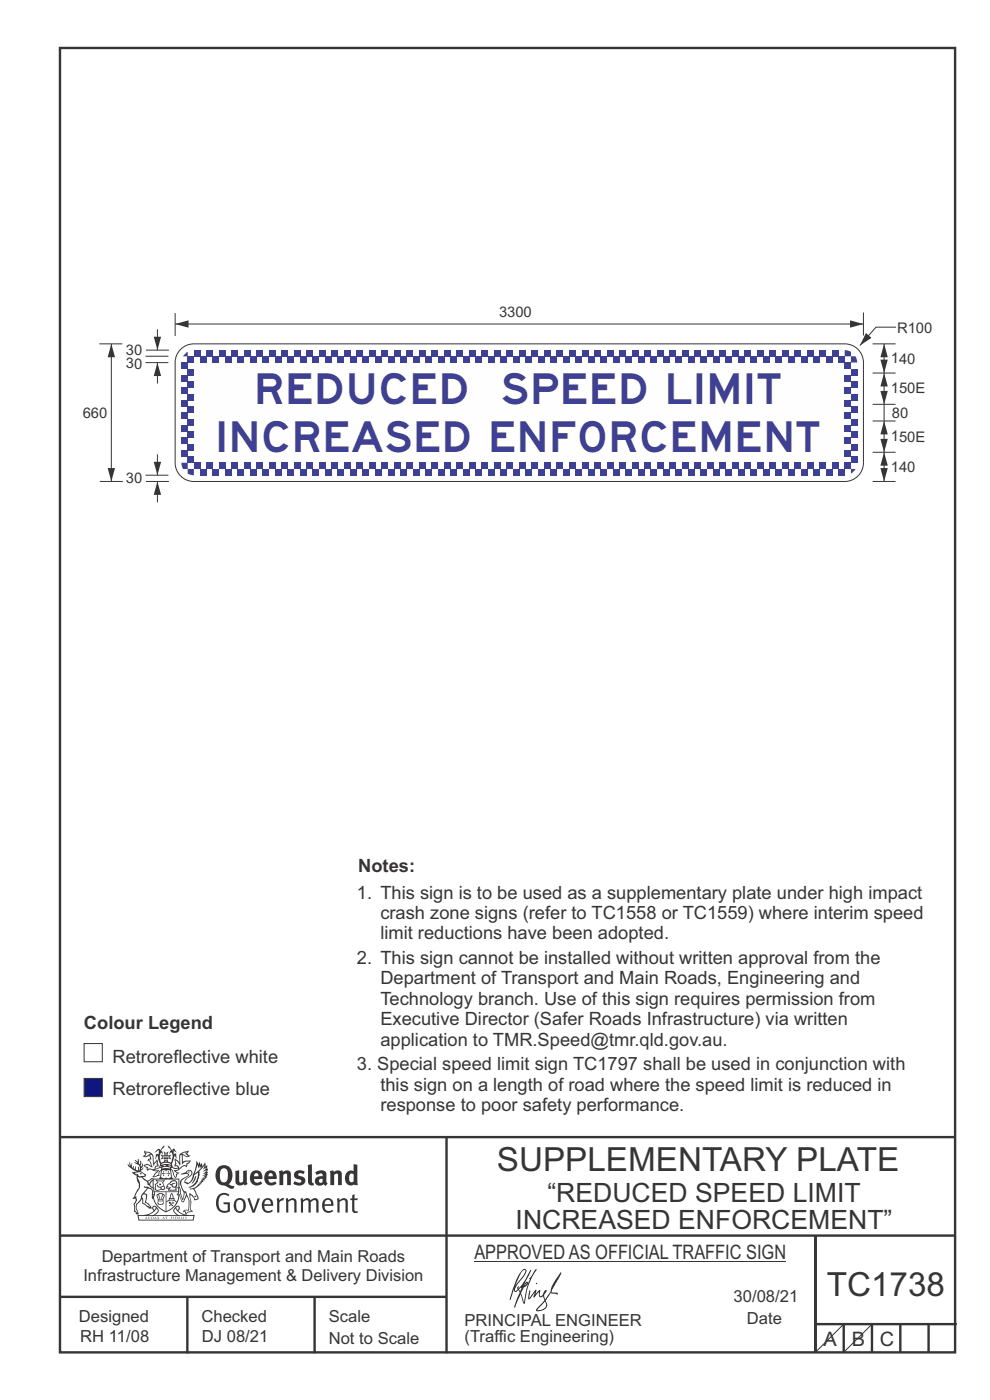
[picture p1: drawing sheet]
<svg xmlns="http://www.w3.org/2000/svg" width="210mm" height="297mm" viewBox="0 0 210 297" stroke-linecap="round" stroke-linejoin="round" font-family="sans-serif">
<g fill="none" stroke="#373435" stroke-width=".51">
<path d="M12.7 10.2h190v276.9h-190zM12.8 241.4h189.9M94.7 241.5v45.8M12.8 275.3h81.9M12.8 262.3h190M39.8 275.3v12M66.8 275.3v12M173 262.2v24.8M173 281.1h30M179 281.1v6M185 281.1v6M191 281.1v6"/>
<path d="M197 281.1v6"/>
</g>
<path d="M179 281.1l-6 5.9" fill="none" stroke="#373435" stroke-width=".21"/>
<path d="M17.8 221.5h3.9v3.9h-3.9z" fill-rule="evenodd" fill="#fefefe" stroke="#373435" stroke-width=".21"/>
<path d="M17.8 228.9h3.9v3.9h-3.9z" fill-rule="evenodd" fill="#060f98" stroke="#373435" stroke-width=".21"/>
<path d="M100.6 267.8h66.2" fill="none" stroke="#373435" stroke-width=".21"/>
<g fill="#373435">
<path d="M47 248.2a2.55 2.55 0 0 0 0 2.6l.3 .2a.81 .81 0 0 0 1-1l.1-.5a1.04 1.04 0 0 0-1.2-1.5zM46.3 247.8a1.82 1.82 0 0 1 2.1-.2 1.82 1.82 0 0 1 .9 1.9 2.29 2.29 0 0 1-.8 1.9l.7 .3h.6l-.3 .6a2.87 2.87 0 0 1-1.9-.7 2.12 2.12 0 0 1-1.7-3.1z" fill-rule="evenodd"/>
<path d="M50 248.6l.7-.2v2a.46 .46 0 0 0 .3 .6 .46 .46 0 0 0 .6-.3v-2.1l.8-.2v2.4l.2 .5-.6 .4-.3-.3a1.02 1.02 0 0 1-1.2 .2 1.02 1.02 0 0 1-.5-1.1z" fill-rule="evenodd"/>
<path d="M54 249.2l-.1 .5h.9a.49 .49 0 0 0-.2-.6 .49 .49 0 0 0-.6 .1zM53.4 248.8a1.34 1.34 0 0 1 1.6-.2 1.34 1.34 0 0 1 .7 1.5v.2h-1.8a.77 .77 0 0 0 .5 .8 .77 .77 0 0 0 .9-.4l.3 .5a1.59 1.59 0 0 1-2 .2 1.59 1.59 0 0 1-.5-2z" fill-rule="evenodd"/>
<path d="M57.1 249.2l-.1 .5h.9a.49 .49 0 0 0-.2-.6 .49 .49 0 0 0-.6 .1zM56.5 248.8a1.34 1.34 0 0 1 1.6-.2 1.34 1.34 0 0 1 .6 1.5v.2h-1.8a.77 .77 0 0 0 .6 .8 .77 .77 0 0 0 .9-.4l.3 .5a1.59 1.59 0 0 1-2.1 .2 1.59 1.59 0 0 1-.4-2z" fill-rule="evenodd"/>
<path d="M59.2 248.6l.7-.2 .1 .4a.95 .95 0 0 1 1-.3 .95 .95 0 0 1 .7 .8v2.3h-.8v-2.3a.46 .46 0 0 0-.8 .1v2.2h-.8z" fill-rule="evenodd"/>
<path d="M62.6 248.8a1.75 1.75 0 0 1 2.1-.1l-.3 .5-.5-.2a.43 .43 0 0 0-.7 .3l.4 .3a1.04 1.04 0 0 1 1.2 1.1 1.04 1.04 0 0 1-1.3 1l-1.3-.4 .3-.6 1 .4 .4-.4a.88 .88 0 0 0-1-.5l-.4-.2-.1-.4z" fill-rule="evenodd"/>
<path d="M65.3 247.3l.8-.2 .1 3.8 .3 .2 .1 .5a.88 .88 0 0 1-1-.1 .88 .88 0 0 1-.2-1z" fill-rule="evenodd"/>
<path d="M67.8 250.3a.43 .43 0 0 0 0 .7 .43 .43 0 0 0 .6-.1l.1-.7zM66.9 248.9a1.7 1.7 0 0 1 2.3 .1l.1 1.8 .2 .4-.4 .5-.4-.3a1.03 1.03 0 0 1-1.7-.2 1.03 1.03 0 0 1 .8-1.5h.7l-.1-.4a.8 .8 0 0 0-1.2 .1z" fill-rule="evenodd"/>
<path d="M70 248.6l.7-.2 .1 .4a.95 .95 0 0 1 1.1-.3 .95 .95 0 0 1 .6 .8v2.3h-.8v-2.3a.46 .46 0 0 0-.8 .1v2.2h-.8z" fill-rule="evenodd"/>
<path d="M74.4 249.2a1.48 1.48 0 0 0 0 1.7h.4l.2-.1v-1.5l-.3-.2zM75 247.1l.8 .1 .1 4.4h-.7v-.2a1.26 1.26 0 0 1-1.5 0 1.26 1.26 0 0 1-.5-1.3 1.29 1.29 0 0 1 .4-1.3 1.29 1.29 0 0 1 1.4-.2z" fill-rule="evenodd"/>
<path d="M46.5 253.6a1.72 1.72 0 0 1 2.2 0l-.2 .3a1.24 1.24 0 0 0-1.5-.2 1.24 1.24 0 0 0-.6 1.4 1.49 1.49 0 0 0 1.3 1.9l.6-.1v-1.3h-.8l-.1-.4h1.4v1.9a1.93 1.93 0 0 1-2.3 0 1.93 1.93 0 0 1-.6-2.2l.2-.7z" fill-rule="evenodd"/>
<path d="M50.4 254.8a1.65 1.65 0 0 0 .2 2.2 .99 .99 0 0 0 1-1.4 .78 .78 0 0 0-.3-.8 .78 .78 0 0 0-.9 0zM50.1 254.6a1.33 1.33 0 0 1 1.5-.1 1.33 1.33 0 0 1 .6 1.4 1.31 1.31 0 0 1-1.4 1.6 1.31 1.31 0 0 1-1.2-1.6v-.6z" fill-rule="evenodd"/>
<path d="M52.5 254.4l.5-.1 .8 2.6 .9-2.5h.5l-1.2 3h-.4z" fill-rule="evenodd"/>
<path d="M56.3 254.9l-.2 .7h1.4a.7 .7 0 0 0-.3-.8 .7 .7 0 0 0-.9 .1zM55.9 254.7a1.22 1.22 0 0 1 1.6-.2 1.22 1.22 0 0 1 .5 1.5h-1.9a.93 .93 0 0 0 .5 1 .93 .93 0 0 0 1.1-.2l.2 .3a1.43 1.43 0 0 1-1.8 .1 1.43 1.43 0 0 1-.5-1.7z" fill-rule="evenodd"/>
<path d="M58.7 254.4l.5-.1 .1 .5 .4-.4 .6-.1-.2 .5a.66 .66 0 0 0-.8 .7v1.9h-.5z" fill-rule="evenodd"/>
<path d="M60.6 254.5l.5-.2 .1 .5a.94 .94 0 0 1 1-.5 .94 .94 0 0 1 .7 .8v2.3h-.5l-.1-2.5a.81 .81 0 0 0-1.1 .3v2.2h-.5z" fill-rule="evenodd"/>
<path d="M63.7 254.4l.5-.1 .1 .5 .4-.3a.78 .78 0 0 1 1.2 .3 .9 .9 0 0 1 1-.5 .9 .9 0 0 1 .7 .8v2.3h-.5v-2.5a.67 .67 0 0 0-1.2 .3v2.2h-.4l-.1-2.4-.3-.2-.8 .4v2.2h-.5z" fill-rule="evenodd"/>
<path d="M69.1 254.9l-.2 .7h1.4a.7 .7 0 0 0-.4-.8 .7 .7 0 0 0-.8 .1zM68.7 254.7a1.22 1.22 0 0 1 1.5-.2 1.22 1.22 0 0 1 .6 1.5h-1.9a.93 .93 0 0 0 .5 1 .93 .93 0 0 0 1.1-.2l.2 .3a1.44 1.44 0 0 1-1.8 .1 1.44 1.44 0 0 1-.5-1.7z" fill-rule="evenodd"/>
<path d="M71.5 254.5l.4-.2 .1 .5a.94 .94 0 0 1 1-.5 .94 .94 0 0 1 .8 .8v2.3h-.5l-.1-2.5a.81 .81 0 0 0-1.2 .3v2.2h-.4z" fill-rule="evenodd"/>
<path d="M74.8 253.6l.5-.1-.1 .9h.8l-.2 .4h-.6v2.1l.1 .2h.6v.3a.75 .75 0 0 1-1.2-.6v-2h-.4v-.4h.4z" fill-rule="evenodd"/>
<path d="M30.8 244.6l1.1 .3-.9 .5h-.3l.5-.5zM31.8 245.2l.3-.1a2.44 2.44 0 0 1 .4 1.9l.1 .5 .7-1-.1 .6 .2 .3a.57 .57 0 0 0-.6 .8l-1-.2-.4 .2 .1-.5-.8-.3 .7-.1 .9 .5 .1-.1-.6-1.3-.2-.1 .5-.1zM30.8 244.1l-.2 .5 .2 .4-.6 .4a1.04 1.04 0 0 0 1.5-.1l.1 .6-.3 .1-.2 .4a.94 .94 0 0 1 .8 1.1l-.2-.1a1.16 1.16 0 0 0-1.5-.1l.3 .4 .5 .2v.5l.2 .1 .1-.2a.94 .94 0 0 1 1.1 .2l.8 .1-1.1 1.2a1.13 1.13 0 0 0 1.1-.2l.5-.1-.1-.4 .4-.7a.83 .83 0 0 0-.6 1l-.2-.1-.7 .4 1.1-1.4-.5 .1h-.6l1.3-.5-.1-.2-.9 .4v-.3l.2-.2 .3 .1 .1-.3-.2-.4 .1-.6-.2-.4-.7 1v-.7a1.42 1.42 0 0 0-1.6-1.8z" fill-rule="evenodd"/>
<path d="M38.6 245l.4-.3 .7-.1-.5 .3 .8 .5h-.4zM38.3 245.2l.3-.1v2.1a1.69 1.69 0 0 1 1.6-.7l-.8 .5 .1 .5a1.1 1.1 0 0 0-1.5 .6l-.1-.5-.2-.2h-.4l.2-.4-.3-.7a1.42 1.42 0 0 1 .9 1.1l.2-.1zM37.1 245.9l.1 1-.1 .3v.4h.5l.2 .2a.96 .96 0 0 1-1.2-.1l-.1 .1a1.06 1.06 0 0 0 1.3 .2v.1a.72 .72 0 0 1-.9 .2l.3 .5 .5 .2-.4 .2v.7l-.3-.4-.4-1.1-.4-.4 .4 .9a1.54 1.54 0 0 0 .7 1.2l.2-.3a.58 .58 0 0 1 .5-.8l.1-.1h-.3l-.5-.3 1-.5a.93 .93 0 0 1 1.1-.5v.2l.3-.2v-.5a.99 .99 0 0 0 .8-.8l-1.4 .1-.3 .2v-1.4l.8 .4 .9-.3h-.3l-.5-.4 .4-.7-.7 .2a1.46 1.46 0 0 0-1.3 2.1v.4l-.2-.4z" fill-rule="evenodd"/>
<path d="M35.6 248.6l.2 .1v.3l.3 .1h-.3l-.1 .6v-.6h-.4l.4-.1z" fill-rule="evenodd"/>
<path d="M34.7 248.6l.1 .1v.3l.3 .1h-.3l-.1 .6v-.6h-.3l.3-.1z" fill-rule="evenodd"/>
<path d="M34.3 248.5a.57 .57 0 0 1 .9 .2 .57 .57 0 0 1 .9-.2l.2 1.4h-.2a.57 .57 0 0 1-.9 0 .69 .69 0 0 1-1 0zM34.2 247.8l-.2 2.1-.2 .4h2.9l-.2-.4-.3-2.1h-.1v.3l-.9-.2-.8 .2v-.3z" fill-rule="evenodd"/>
<path d="M34.3 252.1a.29 .29 0 0 0 .5 0 .29 .29 0 0 0-.5 0zM33.3 250.7l.3 .2-.3 .4a.79 .79 0 0 0 .1 1.3l.7-.2-.1-.3a.55 .55 0 0 1-.7-.6h.1l.2 .3 .4 .1 .7-.2-.3-.7 .4-.3-.8 .1zM33 250.4l1.2 .2 .8-.2-.4 .7 .5 1.1a.56 .56 0 0 1-.9 .3l-.1 .1a.73 .73 0 0 1-1 .1 .73 .73 0 0 1-.2-.9v-.4l.5-.4z" fill-rule="evenodd"/>
<path d="M35.6 251.6l.7-.5a.58 .58 0 0 1 1-.1 .58 .58 0 0 1-.4 .9l-.3-.3a.43 .43 0 0 1 .6-.3v-.1a.57 .57 0 0 0-.8 .2l-.2-.1-.2 .1 .4 .2a.55 .55 0 0 0 .8 .4v.5h-1.3l.4-.4-.1-.1-.7 .1 .3-.2-.3-.1zM35.5 251.5l-.2 .2a.39 .39 0 0 0 .2 .6h.3l-.2 .4h1.9v-.7a.86 .86 0 0 0-.2-1.4 .86 .86 0 0 0-1.2 .4z" fill-rule="evenodd"/>
<path d="M36 254.5h.9v.2h-.9zM36.4 253.5l.3 .8h-.5zM36.4 253.2l-.3 .5-.1 .6h-.2v.4l-.6 .4 .1 .2a1.48 1.48 0 0 1 2.1 .1l.2-.1-.6-.5v-.5h-.2l-.1-.6z" fill-rule="evenodd"/>
<path d="M35.9 255.1l.3 .1 .1 .3 .3-.2-.1-.2a.38 .38 0 0 1 .4 .5l-.2-.2-.3 .2 .4 .3-.3 .2-.2-.4-.3 .4-.2-.2 .4-.3-.1-.1-.1 .1z" fill-rule="evenodd"/>
<path d="M34.5 253.7h.3v.2l-.3 .6h-.2zM33.7 255h.8l.1 .2a.55 .55 0 0 1-.9 .4v-.2l-.2-.1zM33.4 253.7h.2l.3 .8h-.2zM33.6 254.7h.8l.1 .1h-.8zM33.8 253.4h.5l-.1 1.1h-.2zM33.3 253.5l-.1 .3 .3 1.1a.48 .48 0 0 0-.1 .6 .48 .48 0 0 0 .5 .2h.6a.49 .49 0 0 0 .1-.8l.4-1.1-.2-.3a1.42 1.42 0 0 0-1.5 0z" fill-rule="evenodd"/>
<path d="M33.7 251.2l.4 .1 .1 .3h-.3z" fill-rule="evenodd"/>
<path d="M41.4 249.8l.2-.2-.2 .8-.5 .8h-.3l.5-.7z" fill-rule="evenodd"/>
<path d="M39.7 248.7l.3-.2 .6 .2a.88 .88 0 0 1-.6 1.1 1.22 1.22 0 0 0-.8 1.3l.4 .2a.72 .72 0 0 0 .9-.4l.6-.8 .1-.6 .8-.6v.2a2.85 2.85 0 0 1-2 2.9l.1 .1a2.13 2.13 0 0 0 1.9-1.5v-.3a2.01 2.01 0 0 0 .3-1.7l1.1-1.3-.4 1 .7-.5-.7 1 .8-.4-.8 .8 .8-.1-1 .5 .9-.1-.9 .4h.8l-.9 .3 .3 .2h-.4l.2 .3h-.3l.1 .3h-.3l.1 .3h-.2a2.16 2.16 0 0 1-1.9 1v.2l.5-.1a.76 .76 0 0 1 .6 .8l.5 1.2-.5 .2a1.45 1.45 0 0 0-1.2-1.3l.2 1.8-.1 1.8 .4 .3a1.07 1.07 0 0 0-1.2 .4v-.3l-.5-.2a.87 .87 0 0 1 1.1-.1l.1-.7a4.4 4.4 0 0 0-.6-3.1l-.1-.3h-.2a2.16 2.16 0 0 1-.8-2.2l.3-.3 1.2-.8a.55 .55 0 0 0-.4-.8zM37.8 252.1a.76 .76 0 0 1 .3 1.1l.7 1.6 .4-1.7 .1 .1a.61 .61 0 0 1 0 .9l-.4 .8-.2 .1-.6-1.6-.4 .1a1.18 1.18 0 0 0 .1-1.4zM41.8 247.2l.2 .8 .3-.6v.6l.4-.5a1.9 1.9 0 0 1-1.1 1.4l-.4 .3zM38.3 249.3l1.4-.1 .1 .1v.3l-.5 .3a1.26 1.26 0 0 0-.9 1.9l.2 .6a1.84 1.84 0 0 1 .2 2.1l-.5-1.3a.96 .96 0 0 0-.4-1.3l-.4 .3a.78 .78 0 0 1 0 1.2l.1 .3h.4l.4 1.1a.38 .38 0 0 0 .2 .4 .38 .38 0 0 0 .4-.1l.6-1.2a2.94 2.94 0 0 1 .4 2.5l-.1 .4h-.8l-.2 .4v.2l.4-.1 .1 .4 .2 .1a1.02 1.02 0 0 1 1.2-.5v-.4l-.3-.1 .1-1.8-.3-1.3 .2 .1a1.14 1.14 0 0 1 .7 .9 .63 .63 0 0 0 .9-.2 .63 .63 0 0 0-.2-.9l-.7-1.2 1-.6 .2-.4h.2v-.2h.3l-.1-.3h.4l-.2-.3 .5-.1-.2-.2 .6-.4 .1-.2h-.3l.4-.5-.3 .1 .3-.6-.3 .1 .3-.5v-.3l-.3 .2 .2-.7-.1-.2-.3 .3-.1-.8-.6 .8-.2-.7-.1 .4-.4-.7-.1 .6-.4-.8-.2 1.4-.6 1.9a1.81 1.81 0 0 1-1 1.4l-.6-.2a1.75 1.75 0 0 1 1.2-1.2 .75 .75 0 0 0 0-1.3 .75 .75 0 0 0-1.1 .5z" fill-rule="evenodd"/>
<path d="M41.2 253.8h.3l.2 .3h-.4z" fill-rule="evenodd"/>
<path d="M29.4 258.1h11.7l-.2 .8h-11.3zM31.4 257.9l.4-.1a2.48 2.48 0 0 0 1.4-1.3l.3 .5-.5 .6-.5 .3zM32.5 256.3l.3-.2 .2 .2-.2 .6zM37.2 256.5a2.65 2.65 0 0 0 1.9 1.4h-1.2l-.4-.3-.5-.6zM37.4 256.3l.2-.2 .3 .2-.2 .6zM29.2 257.9l.2 1.2h11.7l.2-1.1-.2-.1a4.1 4.1 0 0 1-3.3-.9l.3-.4-.1-.5a1.06 1.06 0 0 0-1.3 .9l.3 .4 .6 .5h-4.7l.2-.1a.84 .84 0 0 0 .6-.8 .84 .84 0 0 0-.4-.8l-.3-.2-.6 .1-.1 .5 .3 .4a4.2 4.2 0 0 1-3.4 .9z" fill-rule="evenodd"/>
<path d="M31 258.4l.1 .2h-.2zM31 258.3l-.2 .5 .3-.2 .2 .2z" fill-rule="evenodd"/>
<path d="M31.4 258.3h.2v.4a.25 .25 0 0 0 .2-.1 .25 .25 0 0 0 0-.3h.1a.29 .29 0 0 1 0 .4 .29 .29 0 0 1-.5 0 .29 .29 0 0 1 0-.4z" fill-rule="evenodd"/>
<path d="M32.2 258.3a.22 .22 0 0 1 .3 .2 .22 .22 0 0 1-.3 .2zM32.1 258.3v.5a.33 .33 0 0 0 .4-.1 .33 .33 0 0 0 0-.4 .33 .33 0 0 0-.4 0z" fill-rule="evenodd"/>
<path d="M33 258.4v.2h-.1zM33 258.3l-.3 .5 .4-.2 .2 .2z" fill-rule="evenodd"/>
<path d="M33.3 258.3h.2l.1 .2 .2-.2-.2 .2 .2 .3-.2-.2-.1 .2h-.2l.2-.3z" fill-rule="evenodd"/>
<path d="M34.7 258.4l.1 .2h-.2zM34.7 258.3l-.2 .5 .3-.2 .2 .2z" fill-rule="evenodd"/>
<path d="M35 258.3h.5h-.2l.1 .5h-.2v-.5z" fill-rule="evenodd"/>
<path d="M36.2 258.3h.4h-.2v.2h.1h-.1l.1 .3h-.3z" fill-rule="evenodd"/>
<path d="M36.8 258.3h.2v.5h-.2z" fill-rule="evenodd"/>
<path d="M37.3 258.3a.22 .22 0 0 1 .3 .2 .22 .22 0 0 1-.3 .2zM37.2 258.3v.5a.33 .33 0 0 0 .4-.1 .33 .33 0 0 0 0-.4 .33 .33 0 0 0-.4 0z" fill-rule="evenodd"/>
<path d="M37.9 258.3h.3h-.2v.2h.2h-.2v.2l.2 .1h-.3z" fill-rule="evenodd"/>
<path d="M38.4 258.3h.2l-.1 .4 .2 .1h-.3z" fill-rule="evenodd"/>
<path d="M38.9 258.3h.2v.5h-.2z" fill-rule="evenodd"/>
<path d="M39.4 258.3h.2h-.2l.2 .3-.1 .2h-.2v-.2l.2 .1z" fill-rule="evenodd"/>
<path d="M34.3 247.1a1.51 1.51 0 0 1 2 .2 2.67 2.67 0 0 0-2.1 0zM35.7 247.3l.5 .2v.2l-.4-.1zM34.6 247.3h.5l.1 .2h-.4zM34.1 247.6l.2 .1-.3 .1zM35 246.6l.2-.2 .3 .2zM34.9 245.3l.2 .1 .1 .3h-.3zM35 244.8l.2 .2 .3-.2-.1 .3h-.3zM35.1 246h.2l.2 .4-.3-.2-.2 .2zM35.3 245.4l.2-.1v.4h-.2zM34.5 245.4l.2 .1 .1 .2-.3 .1 .1-.2zM35.7 245.5l.3-.1-.2 .2 .2 .2-.3-.1zM32.7 244.6l1-.5-.1 1-.1-.2-.4 .2-.2 1.1 .4-1 .3 .9a1.84 1.84 0 0 1 .2 1.7l.4 .1a2.48 2.48 0 0 1 2.2 .1l.3-.3-.2-.7 .6-1.7 .4 .6-.2-1-.1-.1-.3 .3v-.9l.6 .4-.5-.8-.3 .1-.1 .4-.6-.8-.5-.4 .2 .5 .6 .6-.4 .7 .4-.3a2.06 2.06 0 0 1-.1 2.2l-.5-.2-.2-.6 .2-.1 .7 .2-.4-.5 .4-.5-.7 .2-.2-.2 .2-.7-.5 .4-.5-.4 .2 .7-.2 .2-.6-.2 .3 .5-.3 .5 .7-.2 .2 .1-.2 .6-.6 .2a2.02 2.02 0 0 1 .1-2.2l.2 .5-.1-.7h-.3l.9-1.3-.5 .4-.5 .7-.1-.3a.8 .8 0 0 0-.9 .5z" fill-rule="evenodd"/>
<path d="M29.2 249.8l.3 .2a.61 .61 0 0 1 .9 .3l.2 .2a.8 .8 0 0 1 .7 1l.3 .1 .6 .5a1 1 0 0 1 .5 1.1l-.1 .7v-.5h-.2a.96 .96 0 0 0-.7-1.3l-.3-.2h-.6l-.2-.1-.1 .1 .2 .3h.5l-1.1 1.4-.3 .9-.4 .6a1.33 1.33 0 0 0-.5 1.8l.2 .5a1.26 1.26 0 0 1-.4-1.4l-.1-.4a1.56 1.56 0 0 0 .3-1.7l-.2 .2 .1-.5a3.2 3.2 0 0 0 .7-3zM30.4 253.6h.4a2.06 2.06 0 0 1-.1 1.6l.8 .5 .3 .4-.6-.1-.8-.6v-.9a.51 .51 0 0 1 0-.9zM28.6 249a1.52 1.52 0 0 1 2.1 .6l-1 .1-.3-.1-.1-.4-.5 .1zM27.5 246.7l.1 .8-.4-.4-.1 .1a3.1 3.1 0 0 0 2 1.5l-1.1 .1 .6 .6 .4 .1 .1 1.1a1.84 1.84 0 0 1-.3 2.5l-.3 .9-.4 .4 .2 .1 .4-.1 .1 .4-.2 .5-.2 .2v1.8l.2-.1 .3 .6h.2l.4-.1-.2-.5a1.3 1.3 0 0 1-.1-1.7l.9-1 .2 1.1 .5 .2 .5 .5 .1-.1 .3 .4 .4-.1a1.85 1.85 0 0 0-1.2-1.4l.1-.3a1.39 1.39 0 0 0 0-1.4l-.4-.1 .4-.5a.66 .66 0 0 1 .9-.4 .66 .66 0 0 1 .4 .9l-.1 .4 .1-.1v.2l-.1 .3 .2 .5 .1-.3a2.24 2.24 0 0 0 .1-2.2 .73 .73 0 0 1-.7-.7 .73 .73 0 0 1 .6-.7v-.2a.94 .94 0 0 0-.8 .8 .48 .48 0 0 1-.1-.5 .48 .48 0 0 1 .4-.3l.5-.3a.51 .51 0 0 0-.7 .2l-.5 .3-1.1-.8 .6-.1 .2-.5-1.2-.7 .5-.5 .1-.3-.5 .4v-.2a.69 .69 0 0 0 .3-1l-.1 .5-.2 .2v-1.1l-.2-.2 .1 .6-.2 .2-.3-1.2-.1 .6-.6-.3 .5 .6-.6-.2 .3 .3a1 1 0 0 1 .8 1.5l-.3-.8v.8l-.5-.2v-.7l-.2 .6-.2-.1-.1-.6-.2 .4-.1-.2v-.7l-.2 .5z" fill-rule="evenodd"/>
<path d="M29.6 249.2l.2-.2 .3 .3z" fill-rule="evenodd"/>
<path d="M32.4 250.2h5.7v2l-.2-.1v-1.7h-5.3v2.5h5.3v-.8l.1 .2-.1 1.1v-.3h-2.6v4a4.1 4.1 0 0 0 2.7-3.6l.1-.1a4 4 0 0 1-2.9 3.9 4.2 4.2 0 0 1-2.8-4.7l.1 1.3 .1-.2a3.8 3.8 0 0 0 2.5 3.4v-4h-2.5l-.2-.9z" fill-rule="evenodd"/>
<circle cx="40.1" cy="248.8" r=".17"/>
</g>
<g fill="#252726">
<path d="M111.6 272.5l.2-.2-.5 .7zM110.5 273.3l.2 .1-.3 .7-.3-.4zM110.9 269.7l.6-.1a9.3 9.3 0 0 1-2.1 3.2l-.1 .2 1.1-2.5zM110.6 269.8a14.7 14.7 0 0 0-2.1 4.9l-.4 1.2 .2 .1 .8-2.4a.42 .42 0 0 0 .2 .7 .42 .42 0 0 0 .5-.3l.2-.2 .3 .6-1.2 3.1h.2l1.2-2.8 .5 1.9 .3 .2 .1-.5a13.5 13.5 0 0 1 2.1-6.2l.4-.5-.2-.2-1.5 2.1 .3-.1a14.9 14.9 0 0 0-1.3 5.1l-.4-1.2a1.39 1.39 0 0 1 .2-1.8l.1-.2a.92 .92 0 0 0 .8-1.2 .75 .75 0 0 0-.7 .7l-.1 .2 1.6-3.4h-.2l-.3 .7a10.5 10.5 0 0 1-2.2 3.2l.2-.4a.32 .32 0 0 0-.4 .2 .32 .32 0 0 0 .1 .4l-.6 .4a3.2 3.2 0 0 1 1.2-2.3l.4-.6a2.49 2.49 0 0 0 .7-1.6l-.3-.2z" fill-rule="evenodd"/>
<path d="M115.6 276.3a1.15 1.15 0 0 1 .1 1.3 1.15 1.15 0 0 1-1.2 .5h-.5zM112.3 273.9l-.2 1.7 .2 .2 1.2-1.5-.3 1.1 1.2-1.2a.94 .94 0 0 0 .3 1.2l.5-.3 .3 .9-1.2 1.3a.98 .98 0 0 0-.5 1 1.9 1.9 0 0 0 2.3-1.3v-.3a1.02 1.02 0 0 1 .2-1.4l.5-.9 1.6 .3-.3-.5v.3l-1-.2v-.2l1.9-3.6 .1-.3-.1-.1-1.8 2.7a6.6 6.6 0 0 1-1.5 3l-.1-.2a1.01 1.01 0 0 1 .3-1.4l.1-.2-.2-.2-.4 .5-.2 .5-.5 .4-.2-.4 .1-.9-.2-.1-.8 .9 .2-.9h-.1l-1.4 1.7 .2-1.4v-.1z" fill-rule="evenodd"/>
<path d="M113.7 272.3l.3 .3h-.2z" fill-rule="evenodd"/>
</g>
<path d="M37.2 68.8h146M185 281.1l-6 5.9" fill="none" stroke="#373435" stroke-width=".21"/>
<g fill="#373435">
<path d="M180.4 68l2.8 .8-2.8 .8z"/>
<path d="M37.2 68.8l2.8-.8v1.6z"/>
</g>
<path d="M37.2 66.5v4.8" fill="none" stroke="#373435" stroke-width=".21"/>
<path d="M38.3 74.2a3.9 3.9 0 0 1 2.8-1.2h138.1a4 4 0 0 1 4 3.9v21.3a4 4 0 0 1-4 4h-138.1a4 4 0 0 1-3.9-4v-21.3a3.9 3.9 0 0 1 1.1-2.7z" fill-rule="evenodd" fill="#fefefe" stroke="#373435" stroke-width=".21"/>
<g fill="#3e4095">
<path d="M38.5 98.2h1.3v1.3h-1z" fill-rule="evenodd"/>
<path d="M42.5 99.5h1.3v1.4h-1.3z" fill-rule="evenodd"/>
<path d="M41.1 98.2h1.4v1.3h-1.4z" fill-rule="evenodd"/>
<path d="M46.5 98.2h1.3v1.3h-1.3z" fill-rule="evenodd"/>
<path d="M43.8 98.2h1.3v1.3h-1.3z" fill-rule="evenodd"/>
<path d="M45.1 99.5h1.4v1.4h-1.4z" fill-rule="evenodd"/>
<path d="M49.1 98.2h1.3v1.3h-1.3z" fill-rule="evenodd"/>
<path d="M47.8 99.5h1.3v1.4h-1.3z" fill-rule="evenodd"/>
<path d="M53.1 99.5h1.3v1.4h-1.3z" fill-rule="evenodd"/>
<path d="M55.8 99.5h1.3v1.4h-1.3z" fill-rule="evenodd"/>
<path d="M54.4 98.2h1.4v1.3h-1.4z" fill-rule="evenodd"/>
<path d="M50.4 99.5h1.4v1.4h-1.4z" fill-rule="evenodd"/>
<path d="M51.8 98.2h1.3v1.3h-1.3z" fill-rule="evenodd"/>
<path d="M66.4 99.5h1.3v1.4h-1.3z" fill-rule="evenodd"/>
<path d="M63.7 99.5h1.3v1.4h-1.3z" fill-rule="evenodd"/>
<path d="M65 98.2h1.4v1.3h-1.4z" fill-rule="evenodd"/>
<path d="M59.7 98.2h1.4v1.3h-1.4z" fill-rule="evenodd"/>
<path d="M57.1 98.2h1.3v1.3h-1.3z" fill-rule="evenodd"/>
<path d="M58.4 99.5h1.3v1.4h-1.3z" fill-rule="evenodd"/>
<path d="M62.4 98.2h1.3v1.3h-1.3z" fill-rule="evenodd"/>
<path d="M61.1 99.5h1.3v1.4h-1.3z" fill-rule="evenodd"/>
<path d="M67.7 98.2h1.3v1.3h-1.3z" fill-rule="evenodd"/>
<path d="M70.4 98.2h1.3v1.3h-1.3z" fill-rule="evenodd"/>
<path d="M69 99.5h1.4v1.4h-1.4z" fill-rule="evenodd"/>
<path d="M74.3 99.5h1.4v1.4h-1.4z" fill-rule="evenodd"/>
<path d="M77 99.5h1.3v1.4h-1.3z" fill-rule="evenodd"/>
<path d="M75.7 98.2h1.3v1.3h-1.3z" fill-rule="evenodd"/>
<path d="M71.7 99.5h1.3v1.4h-1.3z" fill-rule="evenodd"/>
<path d="M73 98.2h1.3v1.3h-1.3z" fill-rule="evenodd"/>
<path d="M81 98.2h1.3v1.3h-1.3z" fill-rule="evenodd"/>
<path d="M78.3 98.2h1.3v1.3h-1.3z" fill-rule="evenodd"/>
<path d="M79.6 99.5h1.4v1.4h-1.4z" fill-rule="evenodd"/>
<path d="M39.8 75.6h1.3v1.4h-1.3z" fill-rule="evenodd"/>
<path d="M39.3 75.1l.5-.4v.9h-1z" fill-rule="evenodd"/>
<path d="M42.5 75.6h1.3v1.4h-1.3z" fill-rule="evenodd"/>
<path d="M41.1 74.3h1.4v1.3h-1.4z" fill-rule="evenodd"/>
<path d="M46.5 74.3h1.3v1.3h-1.3z" fill-rule="evenodd"/>
<path d="M43.8 74.3h1.3v1.3h-1.3z" fill-rule="evenodd"/>
<path d="M45.1 75.6h1.4v1.4h-1.4z" fill-rule="evenodd"/>
<path d="M49.1 74.3h1.3v1.3h-1.3z" fill-rule="evenodd"/>
<path d="M47.8 75.6h1.3v1.4h-1.3z" fill-rule="evenodd"/>
<path d="M53.1 75.6h1.3v1.4h-1.3z" fill-rule="evenodd"/>
<path d="M55.8 75.6h1.3v1.4h-1.3z" fill-rule="evenodd"/>
<path d="M54.4 74.3h1.4v1.3h-1.4z" fill-rule="evenodd"/>
<path d="M50.4 75.6h1.4v1.4h-1.4z" fill-rule="evenodd"/>
<path d="M51.8 74.3h1.3v1.3h-1.3z" fill-rule="evenodd"/>
<path d="M66.4 75.6h1.3v1.4h-1.3z" fill-rule="evenodd"/>
<path d="M63.7 75.6h1.3v1.4h-1.3z" fill-rule="evenodd"/>
<path d="M65 74.3h1.4v1.3h-1.4z" fill-rule="evenodd"/>
<path d="M59.7 74.3h1.4v1.3h-1.4z" fill-rule="evenodd"/>
<path d="M57.1 74.3h1.3v1.3h-1.3z" fill-rule="evenodd"/>
<path d="M58.4 75.6h1.3v1.4h-1.3z" fill-rule="evenodd"/>
<path d="M62.4 74.3h1.3v1.3h-1.3z" fill-rule="evenodd"/>
<path d="M61.1 75.6h1.3v1.4h-1.3z" fill-rule="evenodd"/>
<path d="M67.7 74.3h1.3v1.3h-1.3z" fill-rule="evenodd"/>
<path d="M70.4 74.3h1.3v1.3h-1.3z" fill-rule="evenodd"/>
<path d="M69 75.6h1.4v1.4h-1.4z" fill-rule="evenodd"/>
<path d="M74.3 75.6h1.4v1.4h-1.4z" fill-rule="evenodd"/>
<path d="M77 75.6h1.3v1.4h-1.3z" fill-rule="evenodd"/>
<path d="M75.7 74.3h1.3v1.3h-1.3z" fill-rule="evenodd"/>
<path d="M71.7 75.6h1.3v1.4h-1.3z" fill-rule="evenodd"/>
<path d="M73 74.3h1.3v1.3h-1.3z" fill-rule="evenodd"/>
<path d="M81 74.3h1.3v1.3h-1.3z" fill-rule="evenodd"/>
<path d="M78.3 74.3h1.3v1.3h-1.3z" fill-rule="evenodd"/>
<path d="M79.6 75.6h1.4v1.4h-1.4z" fill-rule="evenodd"/>
<path d="M38.5 95.6h1.3v1.3h-1.3z" fill-rule="evenodd"/>
<path d="M39.8 96.9h1.3v1.3h-1.3z" fill-rule="evenodd"/>
<path d="M38.5 90.3h1.3v1.3h-1.3z" fill-rule="evenodd"/>
<path d="M39.8 91.6h1.3v1.3h-1.3z" fill-rule="evenodd"/>
<path d="M39.8 94.2h1.3v1.4h-1.3z" fill-rule="evenodd"/>
<path d="M38.5 92.9h1.3v1.3h-1.3z" fill-rule="evenodd"/>
<path d="M39.8 88.9h1.3v1.4h-1.3z" fill-rule="evenodd"/>
<path d="M38.5 87.6h1.3v1.3h-1.3z" fill-rule="evenodd"/>
<path d="M38.5 84.9h1.3v1.4h-1.3z" fill-rule="evenodd"/>
<path d="M39.8 86.3h1.3v1.3h-1.3z" fill-rule="evenodd"/>
<path d="M38.5 79.6h1.3v1.4h-1.3z" fill-rule="evenodd"/>
<path d="M39.8 81h1.3v1.3h-1.3z" fill-rule="evenodd"/>
<path d="M39.8 83.6h1.3v1.3h-1.3z" fill-rule="evenodd"/>
<path d="M38.5 82.3h1.3v1.3h-1.3z" fill-rule="evenodd"/>
<path d="M39.8 78.3h1.3v1.3h-1.3z" fill-rule="evenodd"/>
<path d="M38.5 77h1.3v1.3h-1.3z" fill-rule="evenodd"/>
<path d="M123.5 98.2h1.3v1.3h-1.3z" fill-rule="evenodd"/>
<path d="M124.8 99.5h1.3v1.4h-1.3z" fill-rule="evenodd"/>
<path d="M120.8 98.2h1.3v1.3h-1.3z" fill-rule="evenodd"/>
<path d="M122.1 99.5h1.4v1.4h-1.4z" fill-rule="evenodd"/>
<path d="M116.8 99.5h1.4v1.4h-1.4z" fill-rule="evenodd"/>
<path d="M119.5 99.5h1.3v1.4h-1.3z" fill-rule="evenodd"/>
<path d="M118.2 98.2h1.3v1.3h-1.3z" fill-rule="evenodd"/>
<path d="M114.2 99.5h1.3v1.4h-1.3z" fill-rule="evenodd"/>
<path d="M115.5 98.2h1.3v1.3h-1.3z" fill-rule="evenodd"/>
<path d="M110.2 98.2h1.3v1.3h-1.3z" fill-rule="evenodd"/>
<path d="M107.5 98.2h1.4v1.3h-1.4z" fill-rule="evenodd"/>
<path d="M108.9 99.5h1.3v1.4h-1.3z" fill-rule="evenodd"/>
<path d="M112.8 98.2h1.4v1.3h-1.4z" fill-rule="evenodd"/>
<path d="M111.5 99.5h1.3v1.4h-1.3z" fill-rule="evenodd"/>
<path d="M96.9 98.2h1.3v1.3h-1.3z" fill-rule="evenodd"/>
<path d="M99.6 98.2h1.3v1.3h-1.3z" fill-rule="evenodd"/>
<path d="M98.2 99.5h1.4v1.4h-1.4z" fill-rule="evenodd"/>
<path d="M103.5 99.5h1.4v1.4h-1.4z" fill-rule="evenodd"/>
<path d="M106.2 99.5h1.3v1.4h-1.3z" fill-rule="evenodd"/>
<path d="M104.9 98.2h1.3v1.3h-1.3z" fill-rule="evenodd"/>
<path d="M100.9 99.5h1.3v1.4h-1.3z" fill-rule="evenodd"/>
<path d="M102.2 98.2h1.3v1.3h-1.3z" fill-rule="evenodd"/>
<path d="M95.6 99.5h1.3v1.4h-1.3z" fill-rule="evenodd"/>
<path d="M92.9 99.5h1.4v1.4h-1.4z" fill-rule="evenodd"/>
<path d="M94.3 98.2h1.3v1.3h-1.3z" fill-rule="evenodd"/>
<path d="M88.9 98.2h1.4v1.3h-1.4z" fill-rule="evenodd"/>
<path d="M86.3 98.2h1.3v1.3h-1.3z" fill-rule="evenodd"/>
<path d="M87.6 99.5h1.3v1.4h-1.3z" fill-rule="evenodd"/>
<path d="M91.6 98.2h1.3v1.3h-1.3z" fill-rule="evenodd"/>
<path d="M90.3 99.5h1.3v1.4h-1.3z" fill-rule="evenodd"/>
<path d="M82.3 99.5h1.3v1.4h-1.3z" fill-rule="evenodd"/>
<path d="M85 99.5h1.3v1.4h-1.3z" fill-rule="evenodd"/>
<path d="M83.6 98.2h1.4v1.3h-1.4z" fill-rule="evenodd"/>
<path d="M127.4 99.5h1.4v1.4h-1.4z" fill-rule="evenodd"/>
<path d="M126.1 98.2h1.3v1.3h-1.3z" fill-rule="evenodd"/>
<path d="M130.1 99.5h1.3v1.4h-1.3z" fill-rule="evenodd"/>
<path d="M128.8 98.2h1.3v1.3h-1.3z" fill-rule="evenodd"/>
<path d="M123.5 74.3h1.3v1.3h-1.3z" fill-rule="evenodd"/>
<path d="M124.8 75.6h1.3v1.4h-1.3z" fill-rule="evenodd"/>
<path d="M120.8 74.3h1.3v1.3h-1.3z" fill-rule="evenodd"/>
<path d="M122.1 75.6h1.4v1.4h-1.4z" fill-rule="evenodd"/>
<path d="M116.8 75.6h1.4v1.4h-1.4z" fill-rule="evenodd"/>
<path d="M119.5 75.6h1.3v1.4h-1.3z" fill-rule="evenodd"/>
<path d="M118.2 74.3h1.3v1.3h-1.3z" fill-rule="evenodd"/>
<path d="M114.2 75.6h1.3v1.4h-1.3z" fill-rule="evenodd"/>
<path d="M115.5 74.3h1.3v1.3h-1.3z" fill-rule="evenodd"/>
<path d="M110.2 74.3h1.3v1.3h-1.3z" fill-rule="evenodd"/>
<path d="M107.5 74.3h1.4v1.3h-1.4z" fill-rule="evenodd"/>
<path d="M108.9 75.6h1.3v1.4h-1.3z" fill-rule="evenodd"/>
<path d="M112.8 74.3h1.4v1.3h-1.4z" fill-rule="evenodd"/>
<path d="M111.5 75.6h1.3v1.4h-1.3z" fill-rule="evenodd"/>
<path d="M96.9 74.3h1.3v1.3h-1.3z" fill-rule="evenodd"/>
<path d="M99.6 74.3h1.3v1.3h-1.3z" fill-rule="evenodd"/>
<path d="M98.2 75.6h1.4v1.4h-1.4z" fill-rule="evenodd"/>
<path d="M103.5 75.6h1.4v1.4h-1.4z" fill-rule="evenodd"/>
<path d="M106.2 75.6h1.3v1.4h-1.3z" fill-rule="evenodd"/>
<path d="M104.9 74.3h1.3v1.3h-1.3z" fill-rule="evenodd"/>
<path d="M100.9 75.6h1.3v1.4h-1.3z" fill-rule="evenodd"/>
<path d="M102.2 74.3h1.3v1.3h-1.3z" fill-rule="evenodd"/>
<path d="M95.6 75.6h1.3v1.4h-1.3z" fill-rule="evenodd"/>
<path d="M92.9 75.6h1.4v1.4h-1.4z" fill-rule="evenodd"/>
<path d="M94.3 74.3h1.3v1.3h-1.3z" fill-rule="evenodd"/>
<path d="M88.9 74.3h1.4v1.3h-1.4z" fill-rule="evenodd"/>
<path d="M86.3 74.3h1.3v1.3h-1.3z" fill-rule="evenodd"/>
<path d="M87.6 75.6h1.3v1.4h-1.3z" fill-rule="evenodd"/>
<path d="M91.6 74.3h1.3v1.3h-1.3z" fill-rule="evenodd"/>
<path d="M90.3 75.6h1.3v1.4h-1.3z" fill-rule="evenodd"/>
<path d="M82.3 75.6h1.3v1.4h-1.3z" fill-rule="evenodd"/>
<path d="M85 75.6h1.3v1.4h-1.3z" fill-rule="evenodd"/>
<path d="M83.6 74.3h1.4v1.3h-1.4z" fill-rule="evenodd"/>
<path d="M127.4 75.6h1.4v1.4h-1.4z" fill-rule="evenodd"/>
<path d="M126.1 74.3h1.3v1.3h-1.3z" fill-rule="evenodd"/>
<path d="M130.1 75.6h1.3v1.4h-1.3z" fill-rule="evenodd"/>
<path d="M128.8 74.3h1.3v1.3h-1.3z" fill-rule="evenodd"/>
<path d="M134.1 74.3h1.3v1.3h-1.3z" fill-rule="evenodd"/>
<path d="M131.4 74.3h1.4v1.3h-1.4z" fill-rule="evenodd"/>
<path d="M132.8 75.6h1.3v1.4h-1.3z" fill-rule="evenodd"/>
<path d="M136.7 74.3h1.4v1.3h-1.4z" fill-rule="evenodd"/>
<path d="M135.4 75.6h1.3v1.4h-1.3z" fill-rule="evenodd"/>
<path d="M140.7 75.6h1.3v1.4h-1.3z" fill-rule="evenodd"/>
<path d="M143.4 75.6h1.3v1.4h-1.3z" fill-rule="evenodd"/>
<path d="M142 74.3h1.4v1.3h-1.4z" fill-rule="evenodd"/>
<path d="M138.1 75.6h1.3v1.4h-1.3z" fill-rule="evenodd"/>
<path d="M139.4 74.3h1.3v1.3h-1.3z" fill-rule="evenodd"/>
<path d="M154 75.6h1.3v1.4h-1.3z" fill-rule="evenodd"/>
<path d="M151.3 75.6h1.4v1.4h-1.4z" fill-rule="evenodd"/>
<path d="M152.7 74.3h1.3v1.3h-1.3z" fill-rule="evenodd"/>
<path d="M147.4 74.3h1.3v1.3h-1.3z" fill-rule="evenodd"/>
<path d="M144.7 74.3h1.3v1.3h-1.3z" fill-rule="evenodd"/>
<path d="M146 75.6h1.4v1.4h-1.4z" fill-rule="evenodd"/>
<path d="M150 74.3h1.3v1.3h-1.3z" fill-rule="evenodd"/>
<path d="M148.7 75.6h1.3v1.4h-1.3z" fill-rule="evenodd"/>
<path d="M155.3 74.3h1.4v1.3h-1.4z" fill-rule="evenodd"/>
<path d="M158 74.3h1.3v1.3h-1.3z" fill-rule="evenodd"/>
<path d="M156.7 75.6h1.3v1.4h-1.3z" fill-rule="evenodd"/>
<path d="M162 75.6h1.3v1.4h-1.3z" fill-rule="evenodd"/>
<path d="M164.6 75.6h1.3v1.4h-1.3z" fill-rule="evenodd"/>
<path d="M163.3 74.3h1.3v1.3h-1.3z" fill-rule="evenodd"/>
<path d="M159.3 75.6h1.3v1.4h-1.3z" fill-rule="evenodd"/>
<path d="M160.6 74.3h1.4v1.3h-1.4z" fill-rule="evenodd"/>
<path d="M168.6 74.3h1.3v1.3h-1.3z" fill-rule="evenodd"/>
<path d="M165.9 74.3h1.4v1.3h-1.4z" fill-rule="evenodd"/>
<path d="M167.3 75.6h1.3v1.4h-1.3z" fill-rule="evenodd"/>
<path d="M39.8 99.5h1.3v1.4l-1.3-.4z" fill-rule="evenodd"/>
</g>
<path d="M183.2 66.3v4.9" fill="none" stroke="#373435" stroke-width=".21"/>
<g fill="#3e4095">
<path d="M134.1 98.2h1.3v1.3h-1.3z" fill-rule="evenodd"/>
<path d="M131.4 98.2h1.4v1.3h-1.4z" fill-rule="evenodd"/>
<path d="M132.8 99.5h1.3v1.4h-1.3z" fill-rule="evenodd"/>
<path d="M136.7 98.2h1.4v1.3h-1.4z" fill-rule="evenodd"/>
<path d="M135.4 99.5h1.3v1.4h-1.3z" fill-rule="evenodd"/>
<path d="M140.7 99.5h1.3v1.4h-1.3z" fill-rule="evenodd"/>
<path d="M143.4 99.5h1.3v1.4h-1.3z" fill-rule="evenodd"/>
<path d="M142 98.2h1.4v1.3h-1.4z" fill-rule="evenodd"/>
<path d="M138.1 99.5h1.3v1.4h-1.3z" fill-rule="evenodd"/>
<path d="M139.4 98.2h1.3v1.3h-1.3z" fill-rule="evenodd"/>
<path d="M154 99.5h1.3v1.4h-1.3z" fill-rule="evenodd"/>
<path d="M151.3 99.5h1.4v1.4h-1.4z" fill-rule="evenodd"/>
<path d="M152.7 98.2h1.3v1.3h-1.3z" fill-rule="evenodd"/>
<path d="M147.4 98.2h1.3v1.3h-1.3z" fill-rule="evenodd"/>
<path d="M144.7 98.2h1.3v1.3h-1.3z" fill-rule="evenodd"/>
<path d="M146 99.5h1.4v1.4h-1.4z" fill-rule="evenodd"/>
<path d="M150 98.2h1.3v1.3h-1.3z" fill-rule="evenodd"/>
<path d="M148.7 99.5h1.3v1.4h-1.3z" fill-rule="evenodd"/>
<path d="M155.3 98.2h1.4v1.3h-1.4z" fill-rule="evenodd"/>
<path d="M158 98.2h1.3v1.3h-1.3z" fill-rule="evenodd"/>
<path d="M156.7 99.5h1.3v1.4h-1.3z" fill-rule="evenodd"/>
<path d="M162 99.5h1.3v1.4h-1.3z" fill-rule="evenodd"/>
<path d="M164.6 99.5h1.3v1.4h-1.3z" fill-rule="evenodd"/>
<path d="M163.3 98.2h1.3v1.3h-1.3z" fill-rule="evenodd"/>
<path d="M159.3 99.5h1.3v1.4h-1.3z" fill-rule="evenodd"/>
<path d="M160.6 98.2h1.4v1.3h-1.4z" fill-rule="evenodd"/>
<path d="M168.6 98.2h1.3v1.3h-1.3z" fill-rule="evenodd"/>
<path d="M165.9 98.2h1.4v1.3h-1.4z" fill-rule="evenodd"/>
<path d="M167.3 99.5h1.3v1.4h-1.3z" fill-rule="evenodd"/>
<path d="M180.6 99.5h.9l-.9 1z" fill-rule="evenodd"/>
<path d="M176.6 98.2h1.3v1.3h-1.3z" fill-rule="evenodd"/>
<path d="M173.9 98.2h1.3v1.3h-1.3z" fill-rule="evenodd"/>
<path d="M175.2 99.5h1.4v1.4h-1.4z" fill-rule="evenodd"/>
<path d="M179.2 98.2h1.4v1.3h-1.4z" fill-rule="evenodd"/>
<path d="M177.9 99.5h1.3v1.4h-1.3z" fill-rule="evenodd"/>
<path d="M169.9 99.5h1.4v1.4h-1.4z" fill-rule="evenodd"/>
<path d="M172.6 99.5h1.3v1.4h-1.3z" fill-rule="evenodd"/>
<path d="M171.3 98.2h1.3v1.3h-1.3z" fill-rule="evenodd"/>
<path d="M180.6 75.6h.9l.4 1.4h-1.3z" fill-rule="evenodd"/>
<path d="M176.6 74.3h1.3v1.3h-1.3z" fill-rule="evenodd"/>
<path d="M173.9 74.3h1.3v1.3h-1.3z" fill-rule="evenodd"/>
<path d="M175.2 75.6h1.4v1.4h-1.4z" fill-rule="evenodd"/>
<path d="M179.2 74.3l1.4 .4v.9h-1.4z" fill-rule="evenodd"/>
<path d="M177.9 75.6h1.3v1.4h-1.3z" fill-rule="evenodd"/>
<path d="M169.9 75.6h1.4v1.4h-1.4z" fill-rule="evenodd"/>
<path d="M172.6 75.6h1.3v1.4h-1.3z" fill-rule="evenodd"/>
<path d="M171.3 74.3h1.3v1.3h-1.3z" fill-rule="evenodd"/>
<path d="M179.2 95.6h1.4v1.3h-1.4z" fill-rule="evenodd"/>
<path d="M180.6 96.9h1.3v1.3h-1.3z" fill-rule="evenodd"/>
<path d="M179.2 90.3h1.4v1.3h-1.4z" fill-rule="evenodd"/>
<path d="M180.6 91.6h1.3v1.3h-1.3z" fill-rule="evenodd"/>
<path d="M180.6 94.2h1.3v1.4h-1.3z" fill-rule="evenodd"/>
<path d="M179.2 92.9h1.4v1.3h-1.4z" fill-rule="evenodd"/>
<path d="M180.6 88.9h1.3v1.4h-1.3z" fill-rule="evenodd"/>
<path d="M179.2 87.6h1.4v1.3h-1.4z" fill-rule="evenodd"/>
<path d="M179.2 84.9h1.4v1.4h-1.4z" fill-rule="evenodd"/>
<path d="M180.6 86.3h1.3v1.3h-1.3z" fill-rule="evenodd"/>
<path d="M179.2 79.6h1.4v1.4h-1.4z" fill-rule="evenodd"/>
<path d="M180.6 81h1.3v1.3h-1.3z" fill-rule="evenodd"/>
<path d="M180.6 83.6h1.3v1.3h-1.3z" fill-rule="evenodd"/>
<path d="M179.2 82.3h1.4v1.3h-1.4z" fill-rule="evenodd"/>
<path d="M180.6 78.3h1.3v1.3h-1.3z" fill-rule="evenodd"/>
<path d="M179.2 77h1.4v1.3h-1.4z" fill-rule="evenodd"/>
</g>
<path d="M23.6 73v29.2" fill="none" stroke="#373435" stroke-width=".21"/>
<g fill="#373435">
<path d="M22.8 99.4h1.6l-.8 2.8z"/>
<path d="M23.6 73l.8 2.8h-1.6z"/>
</g>
<path d="M21.1 73h4.9M190.1 69.5h-4.2l-3.5 3.8M21.2 102.2h4.9" fill="none" stroke="#373435" stroke-width=".21"/>
<path d="M183.7 70.7l1.2 1-2.5 1.6z" fill="#373435"/>
<path d="M187.6 96v6.2" fill="none" stroke="#373435" stroke-width=".21"/>
<g fill="#373435">
<path d="M186.8 99.4h1.6l-.8 2.8z"/>
<path d="M187.6 96l.8 2.8h-1.6z"/>
</g>
<path d="M33.4 102.2v4.4M185.2 102.2h4.8" fill="none" stroke="#373435" stroke-width=".21"/>
<path d="M33.4 102.2l.8 2.8h-1.6z" fill="#373435"/>
<path d="M33.4 96.4v4.5M30.9 100.9h4.8M31 102.2h4.8" fill="none" stroke="#373435" stroke-width=".21"/>
<path d="M32.6 98h1.6l-.8 2.9z" fill="#373435"/>
<path d="M30.9 77h4.8M31 74.3h4.8M33.4 69.9v4.4" fill="none" stroke="#373435" stroke-width=".21"/>
<path d="M32.6 71.5h1.6l-.8 2.8z" fill="#373435"/>
<path d="M30.9 75.6h4.8M33.4 77v4.4" fill="none" stroke="#373435" stroke-width=".21"/>
<path d="M33.4 77l.8 2.8h-1.6z" fill="#373435"/>
<path d="M187.6 89.4v6.6" fill="none" stroke="#373435" stroke-width=".21"/>
<g fill="#373435">
<path d="M186.8 93.2h1.6l-.8 2.8z"/>
<path d="M187.6 89.4l.8 2.8h-1.6z"/>
</g>
<path d="M187.6 79.2v10.2M185.2 96h4.8M185.2 89.4h4.8" fill="none" stroke="#373435" stroke-width=".21"/>
<g fill="#373435">
<path d="M186.8 83h1.6l-.8 2.8z"/>
<path d="M187.6 79.2l.8 2.8h-1.6z"/>
</g>
<path d="M187.6 73v6.2M185.2 85.8h4.8" fill="none" stroke="#373435" stroke-width=".21"/>
<g fill="#373435">
<path d="M186.8 76.3h1.6l-.8 2.9z"/>
<path d="M187.6 73l.8 2.8h-1.6z"/>
</g>
<path d="M185.2 79.2h4.8M185.2 73h4.8" fill="none" stroke="#373435" stroke-width=".21"/>
<g font-size="9" fill="#3e4095">
<text x="53.9" y="85.8">REDUCED</text>
<text x="106.2" y="85.8">SPEED LIMIT</text>
<text x="45.7" y="95.9">INCREASED ENFORCEMENT</text>
</g>
<g font-size="7.1" fill="#373435">
<text x="105.4" y="248.6">SUPPLEMENTARY PLATE</text>
<text x="175.4" y="275.2">TC1738</text>
</g>
<g font-size="5.6" fill="#373435">
<text x="116.1" y="255.2">“REDUCED SPEED LIMIT</text>
<text x="109.4" y="260.9">INCREASED ENFORCEMENT”</text>
</g>
<g font-size="4.2" fill="#373435">
<text x="100.6" y="267.3">APPROVED AS OFFICIAL TRAFFIC SIGN</text>
<text x="174.8" y="285.6">A</text>
<text x="180.7" y="285.6">B</text>
<text x="186.7" y="285.6">C</text>
</g>
<g font-size="3.9" fill="#373435">
<text x="76" y="185">Notes:</text>
<text x="75.7" y="190.7">1. This sign is to be used as a supplementary plate under high impact</text>
<text x="80.7" y="195.1">crash zone signs (refer to TC1558 or TC1559) where interim speed</text>
<text x="80.7" y="199.4">limit reductions have been adopted.</text>
<text x="75.7" y="204.6">2. This sign cannot be installed without written approval from the</text>
<text x="80.7" y="208.9">Department of Transport and Main Roads, Engineering and</text>
<text x="80.7" y="213.3">Technology branch. Use of this sign requires permission from</text>
<text x="17.8" y="218.5">Colour Legend</text>
<text x="80.7" y="217.6">Executive Director (Safer Roads Infrastructure) via written</text>
<text x="80.7" y="222">application to TMR.Speed@tmr.qld.gov.au.</text>
<text x="23.9" y="225.6">Retroreflective white</text>
<text x="75.7" y="227.2">3. Special speed limit sign TC1797 shall be used in conjunction with</text>
<text x="23.9" y="232.4">Retroreflective blue</text>
<text x="80.7" y="231.5">this sign on a length of road where the speed limit is reduced in</text>
<text x="80.7" y="235.8">response to poor safety performance.</text>
</g>
<g font-size="3.5" fill="#373435">
<text x="21.6" y="268">Department of Transport and Main Roads</text>
<text x="17.7" y="271.9">Infrastructure Management &amp; Delivery Division</text>
<text x="16.7" y="280.7">Designed</text>
<text x="42.7" y="280.7">Checked</text>
<text x="69.7" y="280.7">Scale</text>
<text x="98.6" y="281.4">PRINCIPAL ENGINEER</text>
<text x="155.7" y="276.3">30/08/21</text>
<text x="158.5" y="281.1">Date</text>
<text x="17" y="284.9">RH 11/08</text>
<text x="42.8" y="284.9">DJ 08/21</text>
<text x="69.7" y="285.3">Not to Scale</text>
<text x="98.6" y="284.9">(Traffic Engineering)</text>
</g>
<g font-size="3.1" fill="#373435">
<text x="105.9" y="67.3" transform="rotate(1 105.9 67.3)">3300</text>
<text x="190.4" y="70.6" transform="rotate(1 190.4 70.6)">R100</text>
<text x="26.7" y="75.4" transform="rotate(1 26.7 75.4)">30</text>
<text x="189" y="77.1" transform="rotate(1 189 77.1)">140</text>
<text x="26.7" y="78.2" transform="rotate(1 26.7 78.2)">30</text>
<text x="189" y="83.5" transform="rotate(1 189 83.5)">150E</text>
<text x="17.6" y="88.7" transform="rotate(1 17.6 88.7)">660</text>
<text x="189.2" y="88.7" transform="rotate(1 189.2 88.7)">80</text>
<text x="189" y="93.7" transform="rotate(1 189 93.7)">150E</text>
<text x="189" y="100.2" transform="rotate(1 189 100.2)">140</text>
<text x="26.7" y="102.5" transform="rotate(1 26.7 102.5)">30</text>
</g>
</svg>
